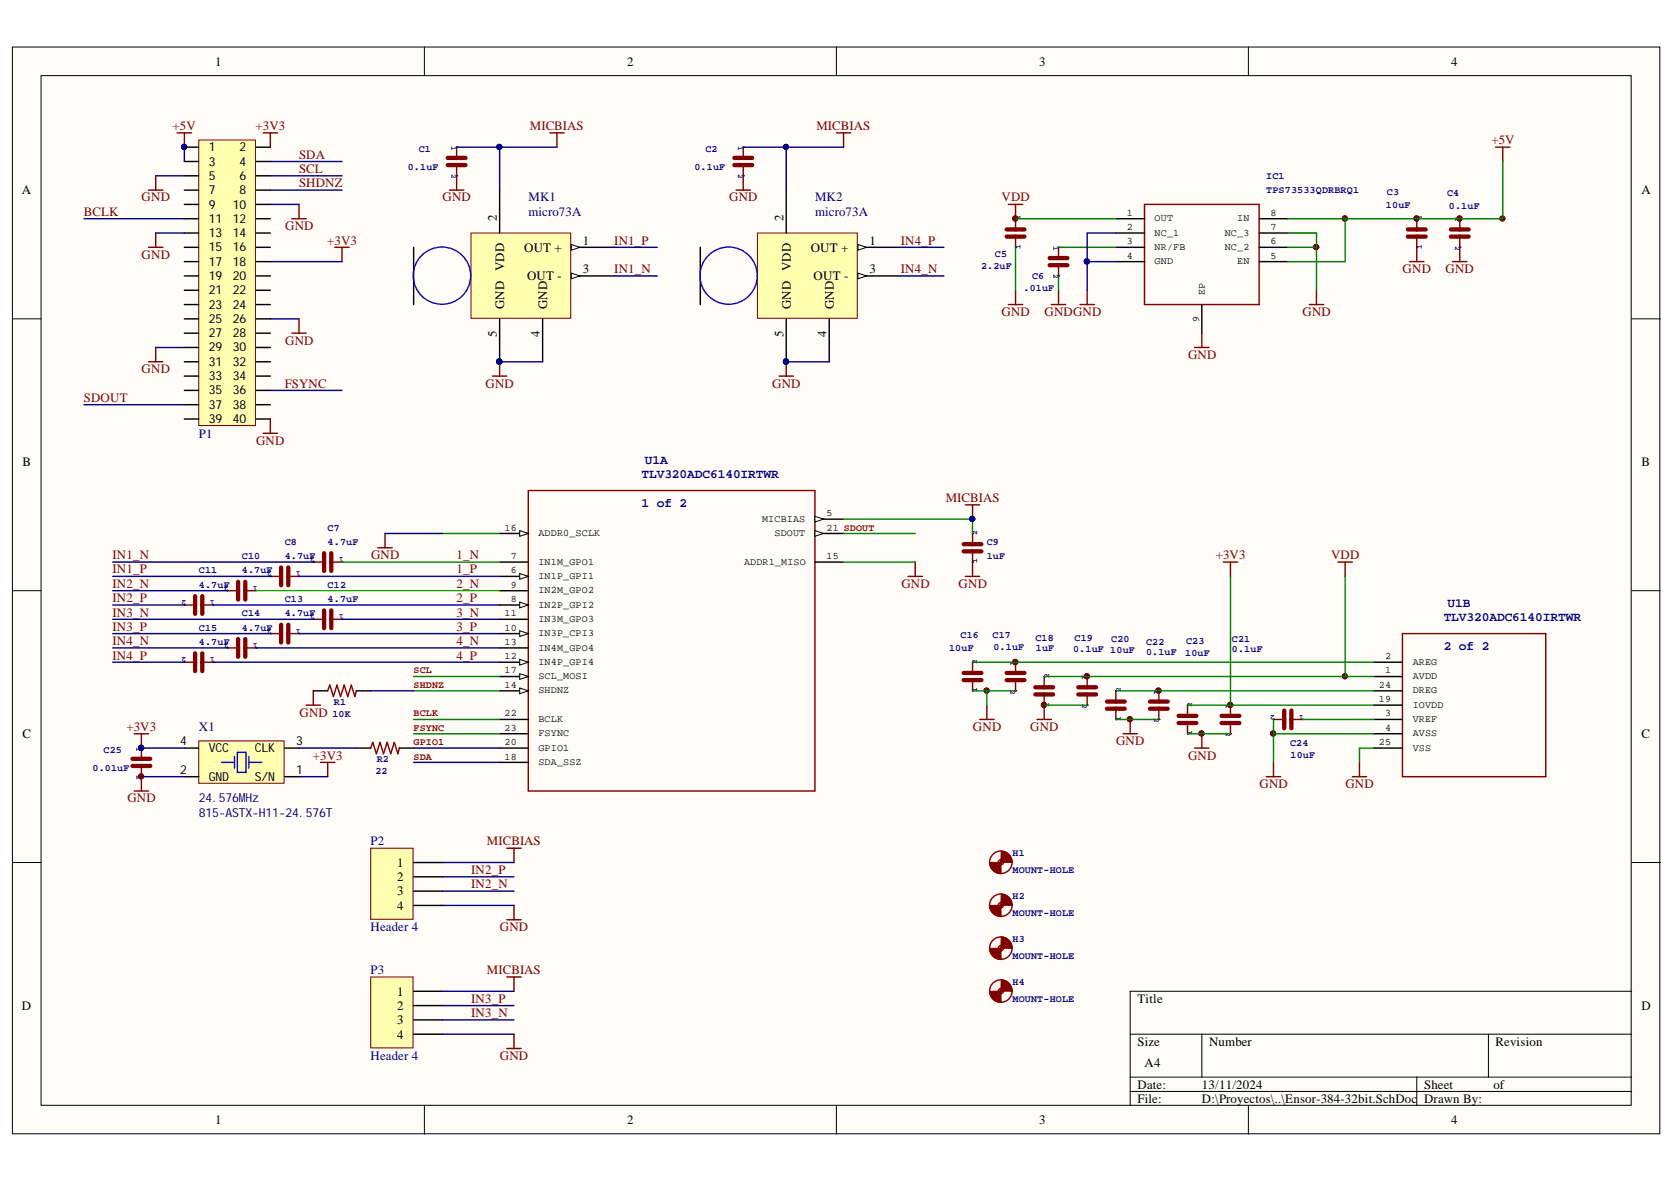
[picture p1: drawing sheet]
<svg xmlns="http://www.w3.org/2000/svg" width="297mm" height="210mm" viewBox="0 0 297 210" stroke-linecap="round" stroke-linejoin="round" font-family="sans-serif">
<g fill="#fffcf8" stroke="#000" stroke-width=".18">
<path d="M2.2 8.3h292.1v192.9h-292.1z"/>
<path d="M7.3 13.4h282v182.7h-282z"/>
</g>
<g fill="none" stroke="#000" stroke-width=".18">
<path d="M75.3 8.3v5.1M148.3 8.3v5.1M221.4 8.3v5.1M2.2 56.6h5.1M289.4 56.6h5M2.2 104.8h5.1M289.4 104.8h5M2.2 153h5.1M289.4 153h5M289.4 175.9h-89v20.3M75.3 196.2v5.1M148.3 196.2v5.1"/>
<path d="M200.4 183.5h89M200.4 191.1h89M200.4 193.7h89M213.1 183.5v7.6M221.4 196.2v5.1M251.2 191.1v5.1M264 183.5v7.6"/>
</g>
<g fill="#000080" stroke="#000080" stroke-width=".18">
<circle cx="25" cy="137.8" r=".46"/>
<circle cx="175" cy="122.5" r=".46"/>
<circle cx="180" cy="117.5" r=".46"/>
<circle cx="180" cy="38.8" r=".46"/>
<circle cx="185.1" cy="125.1" r=".46"/>
<circle cx="192.7" cy="120" r=".46"/>
<circle cx="200.4" cy="127.6" r=".46"/>
<circle cx="205.4" cy="122.5" r=".46"/>
<circle cx="213.1" cy="130.1" r=".46"/>
<circle cx="218.2" cy="125.1" r=".46"/>
<circle cx="225.8" cy="130.1" r=".46"/>
<circle cx="233.4" cy="43.8" r=".46"/>
<circle cx="238.5" cy="120" r=".46"/>
<circle cx="238.5" cy="38.8" r=".46"/>
<circle cx="251.2" cy="38.8" r=".46"/>
<circle cx="258.8" cy="38.8" r=".46"/>
<circle cx="25" cy="132.7" r=".46"/>
</g>
<g fill="#800000" stroke="#800000" stroke-width=".18">
<path d="M177.5 166.2v2l2 .1a1.99 1.99 0 0 0-2-2.1zM177.5 168.2l2 .1z" fill-rule="evenodd"/>
<path d="M175.5 168.3a1.99 1.99 0 0 0 2 1.9v-2zM175.5 168.3l2-.1z" fill-rule="evenodd"/>
<path d="M177.5 173.9v1.9l2 .1a1.99 1.99 0 0 0-2-2zM177.5 175.8l2 .1z" fill-rule="evenodd"/>
<path d="M175.5 175.9a1.99 1.99 0 0 0 2 1.9v-2zM175.5 175.9l2-.1z" fill-rule="evenodd"/>
</g>
<g fill="none" stroke="#800000" stroke-width=".25">
<path d="M93.7 87h50.8v53.3h-50.8zM172.5 94.7v1.9M172.5 97.8v1.9M172.5 117.5v1.9M180.1 117.5v1.9M25.1 132.7v1.9M25.1 135.9v1.9M65.7 132.7l.4-1 .6 2 .7-2 .6 2 .7-2 .6 2 .6-2 .7 2 .2-1M172.5 120.7v1.9M180.1 120.7v1.9M185.2 120v1.9M185.2 123.2v1.9"/>
<path d="M192.8 120v1.9M192.8 123.2v1.9M197.9 122.6v1.9M197.9 125.8v1.9M205.5 122.6v1.9M205.5 125.8v1.9M210.6 125.1v1.9M210.6 128.3v1.9M218.2 125.1v1.9M218.2 128.3v1.9M225.8 127.7h1.9M229 127.7h1.9"/>
<path d="M177 168.3h1.1M177 175.9h1.1M177.5 167.8v1M177.5 175.4v1"/>
<circle cx="177.5" cy="175.8" r="1.99"/>
<circle cx="177.5" cy="168.2" r="1.99"/>
<circle cx="177.5" cy="168.2" r=".46"/>
<circle cx="177.5" cy="175.8" r=".46"/>
</g>
<g fill="none" stroke="#800000" stroke-width=".76">
<path d="M170.9 96.6h3.1M170.9 97.8h3.1M170.9 119.4h3.1M178.5 119.4h3.2M23.5 135.9h3.1M23.5 134.6h3.1M170.9 120.7h3.1M178.5 120.7h3.2M183.6 123.2h3.1M183.6 121.9h3.1M191.2 123.2h3.2M191.2 121.9h3.2"/>
<path d="M196.3 125.8h3.2M196.3 124.5h3.2M203.9 125.8h3.2M203.9 124.5h3.2M209 128.3h3.2M209 127h3.2M216.6 128.3h3.2M216.6 127h3.2M227.7 126.1v3.1M229 126.1v3.1"/>
</g>
<g fill="none" stroke="#000" stroke-width=".25">
<path d="M88.6 94.7h5.1M172.5 99.7h.1M172.5 94.7h.1M172.5 117.5h.1M180.1 117.5h.1M25.1 132.7h.1M25.1 137.8h.1M63.2 132.7h2.5M70.8 132.7h2.6M172.5 122.6h.1M180.1 122.6h.1M185.2 125.1h.1"/>
<path d="M185.2 120h.1M192.8 120h.1M192.8 125.1h.1M197.9 127.7h.1M197.9 122.6h.1M205.5 122.6h.1M205.5 127.7h.1M210.6 130.2h.1M210.6 125.1h.1M218.2 125.1h.1M218.2 130.2h.1M225.8 127.7h.1"/>
<path d="M230.9 127.7h.1"/>
</g>
<path d="M92.2 94.1l1.5 .6-1.5 .5z" fill="#fffcf8"/>
<path d="M92.2 94.1l1.5 .6-1.5 .5z" fill="none" stroke="#000" stroke-width=".18"/>
<path d="M88.6 99.7h5.1M88.6 102.3h5.1" fill="none" stroke="#000" stroke-width=".25"/>
<path d="M92.2 101.8l1.5 .5-1.5 .5z" fill="#fffcf8"/>
<path d="M92.2 101.8l1.5 .5-1.5 .5z" fill="none" stroke="#000" stroke-width=".18"/>
<path d="M88.6 104.8h5.1M88.6 107.3h5.1" fill="none" stroke="#000" stroke-width=".25"/>
<path d="M92.2 106.8l1.5 .5-1.5 .6z" fill="#fffcf8"/>
<path d="M92.2 106.8l1.5 .5-1.5 .6z" fill="none" stroke="#000" stroke-width=".18"/>
<path d="M88.6 109.9h5.1M88.6 112.4h5.1" fill="none" stroke="#000" stroke-width=".25"/>
<path d="M92.2 111.9l1.5 .5-1.5 .5z" fill="#fffcf8"/>
<path d="M92.2 111.9l1.5 .5-1.5 .5z" fill="none" stroke="#000" stroke-width=".18"/>
<path d="M88.6 115h5.1M88.6 117.5h5.1" fill="none" stroke="#000" stroke-width=".25"/>
<path d="M92.2 117l1.5 .5-1.5 .5z" fill="#fffcf8"/>
<path d="M92.2 117l1.5 .5-1.5 .5z" fill="none" stroke="#000" stroke-width=".18"/>
<path d="M88.6 120h5.1" fill="none" stroke="#000" stroke-width=".25"/>
<path d="M92.2 119.5l1.5 .5-1.5 .5z" fill="#fffcf8"/>
<path d="M92.2 119.5l1.5 .5-1.5 .5z" fill="none" stroke="#000" stroke-width=".18"/>
<path d="M88.6 122.6h5.1" fill="none" stroke="#000" stroke-width=".25"/>
<path d="M92.2 122.1l1.5 .5-1.5 .5z" fill="#fffcf8"/>
<path d="M92.2 122.1l1.5 .5-1.5 .5z" fill="none" stroke="#000" stroke-width=".18"/>
<path d="M144.5 92.1h5.1M88.6 127.7h5.1M88.6 130.2h5.1M88.6 132.7h5.1M88.6 135.3h5.1" fill="none" stroke="#000" stroke-width=".25"/>
<path d="M144.5 91.6l1.5 .5-1.5 .5z" fill="#fffcf8"/>
<path d="M144.5 91.6l1.5 .5-1.5 .5z" fill="none" stroke="#000" stroke-width=".18"/>
<path d="M144.5 94.7h5.1" fill="none" stroke="#000" stroke-width=".25"/>
<path d="M144.5 94.1l1.5 .6-1.5 .5z" fill="#fffcf8"/>
<path d="M144.5 94.1l1.5 .6-1.5 .5z" fill="none" stroke="#000" stroke-width=".18"/>
<g fill="none" stroke="#000" stroke-width=".25">
<path d="M180.1 38.8h.1M197.9 38.8h5.1M223.3 38.8h5.1M251.2 38.8h.1M258.9 38.8h.1M180.1 43.9h.1M187.7 43.9h.1M187.7 49h.1M197.9 41.3h5.1M197.9 43.9h5.1M197.9 46.4h5.1M213.1 54v5.1"/>
<path d="M223.3 41.3h5.1M223.3 43.9h5.1M223.3 46.4h5.1M251.2 43.9h.1M258.9 43.9h.1M144.5 99.7h5.1M243.6 117.5h5.1M243.6 120h5.1M243.6 122.6h5.1M243.6 125.1h5.1M243.6 127.7h5.1M243.6 130.2h5.1"/>
<path d="M243.6 132.7h5.1"/>
</g>
<g fill="none" stroke="#800000" stroke-width=".25">
<path d="M178.8 36.3h2.6M180.1 36.3v4.4M203 36.3h20.3v17.7h-20.3zM251.2 38.8v1.9M258.9 38.8v1.9M265.2 26.1h2.6M266.5 26.1v2.6M178.8 54h2.6M180.1 42v1.9M180.1 51.5v2.5M186.4 54h2.6M187.7 43.9v1.9"/>
<path d="M187.7 47.1v1.9M187.7 51.5v2.5M191.5 54h2.6M192.8 51.5v2.5M213.1 59.1v2.6M232.2 54h2.5M233.5 51.5v2.5M250 46.4h2.5M251.2 42v4.4M257.6 46.4h2.5M258.9 42v4.4M211.9 61.7h2.5"/>
<path d="M67 97.2h2.5M68.3 94.7v2.5M162.3 99.7v2.6M172.5 99.7v2.6M216.9 99.7h2.6M218.2 99.7v2.6M237.3 99.7h2.5M238.5 99.7v2.6M161 102.3h2.6M171.2 102.3h2.5M248.7 112.4h25.4v25.4h-25.4zM23.8 130.2h2.5"/>
<path d="M25.1 130.2v2.5M25.1 137.8v2.5M54.3 125.1h2.5M55.6 122.6v2.5M173.7 127.7h2.6M175 125.1v2.6M183.9 127.7h2.5M185.2 125.1v2.6M199.2 130.2h2.5M200.4 127.7v2.5M211.9 132.7h2.5M213.1 130.2v2.5"/>
<path d="M224.6 137.8h2.5M225.8 135.3v2.5M239.8 137.8h2.6M241.1 135.3v2.5M23.8 140.3h2.5M177 153h1.1M177.5 152.5v1M177 160.7h1.1M177.5 160.1v1.1"/>
<circle cx="177.5" cy="153" r="1.99"/>
<circle cx="177.5" cy="153" r=".46"/>
<circle cx="177.5" cy="160.6" r="1.99"/>
<circle cx="177.5" cy="160.6" r=".46"/>
</g>
<circle cx="25" cy="132.7" r=".46" fill="#000080" stroke="#000080" stroke-width=".18"/>
<g fill="#800000" stroke="#800000" stroke-width=".18">
<circle cx="200.4" cy="127.6" r=".46"/>
<circle cx="213.1" cy="130.1" r=".46"/>
<circle cx="25" cy="137.8" r=".46"/>
<circle cx="225.8" cy="130.1" r=".46"/>
<circle cx="185.1" cy="125.1" r=".46"/>
<circle cx="175" cy="122.5" r=".46"/>
<circle cx="218.2" cy="125.1" r=".46"/>
<circle cx="205.4" cy="122.5" r=".46"/>
<circle cx="180" cy="117.5" r=".46"/>
<circle cx="192.7" cy="120" r=".46"/>
<circle cx="238.5" cy="120" r=".46"/>
<circle cx="233.4" cy="43.8" r=".46"/>
<circle cx="238.5" cy="38.8" r=".46"/>
<circle cx="251.2" cy="38.8" r=".46"/>
<circle cx="258.8" cy="38.8" r=".46"/>
<circle cx="266.4" cy="38.8" r=".47"/>
<circle cx="180" cy="38.8" r=".46"/>
</g>
<path d="M178.5 40.7h3.2M178.5 42h3.2M186.1 47.1h3.2M186.1 45.8h3.2M249.7 40.7h3.1M249.7 42h3.1M257.3 40.7h3.1M257.3 42h3.1" fill="none" stroke="#800000" stroke-width=".76"/>
<g fill="#800000" stroke="#800000" stroke-width=".18">
<path d="M177.5 151v2h2a1.99 1.99 0 0 0-2-2zM177.5 153h2z" fill-rule="evenodd"/>
<path d="M175.5 153a1.99 1.99 0 0 0 2 2v-2zM175.5 153h2z" fill-rule="evenodd"/>
<path d="M177.5 158.6v2l2 .1a1.99 1.99 0 0 0-2-2.1zM177.5 160.6l2 .1z" fill-rule="evenodd"/>
<path d="M175.5 160.7a1.99 1.99 0 0 0 2 1.9v-2zM175.5 160.7l2-.1z" fill-rule="evenodd"/>
</g>
<path d="M35.2 24.8h10.1v50.7h-10.1z" fill="#ffffb0" stroke="#800000" stroke-width=".18"/>
<g fill="none" stroke="#000" stroke-width=".25">
<path d="M32.7 26.1h2.5M32.7 28.7h2.5M32.7 31.2h2.5M32.7 33.7h2.5M32.7 36.3h2.5M32.7 38.8h2.5M45.4 26.1h2.5M45.4 28.7h2.5M45.4 31.2h2.5M45.4 33.7h2.5M45.4 36.3h2.5M45.4 38.8h2.5"/>
<path d="M32.7 41.3h2.5M32.7 43.9h2.5M32.7 46.4h2.5M32.7 49h2.5M32.7 51.5h2.5M32.7 54h2.5M32.7 56.6h2.5M32.7 59.1h2.5M45.4 41.3h2.5M45.4 43.9h2.5M45.4 46.4h2.5M45.4 49h2.5"/>
<path d="M45.4 51.5h2.5M45.4 54h2.5M45.4 56.6h2.5M45.4 59.1h2.5M32.7 61.7h2.5M32.7 64.2h2.5M32.7 66.7h2.5M32.7 69.3h2.5M32.7 71.8h2.5M32.7 74.3h2.5M45.4 61.7h2.5M45.4 64.2h2.5"/>
<path d="M45.4 66.7h2.5M45.4 69.3h2.5M45.4 71.8h2.5M45.4 74.3h2.5"/>
</g>
<circle cx="32.6" cy="26.1" r=".46" fill="#000080" stroke="#000080" stroke-width=".18"/>
<path d="M83.5 41.3h17.7v15.2h-17.7z" fill="#ffffb0" stroke="#800000" stroke-width=".18"/>
<path d="M101.3 49h7.6" fill="none" stroke="#000" stroke-width=".25"/>
<path d="M101.3 48.5l1.5 .5-1.5 .5z" fill="#fffcf8"/>
<path d="M101.3 48.5l1.5 .5-1.5 .5z" fill="none" stroke="#000" stroke-width=".18"/>
<path d="M88.6 33.7v7.6M101.3 43.9h7.6" fill="none" stroke="#000" stroke-width=".25"/>
<path d="M101.3 43.4l1.5 .5-1.5 .5z" fill="#fffcf8"/>
<path d="M101.3 43.4l1.5 .5-1.5 .5z" fill="none" stroke="#000" stroke-width=".18"/>
<path d="M73.4 43.9v10.1M88.6 56.6v7.6M96.2 56.6v7.6" fill="none" stroke="#000" stroke-width=".25"/>
<g fill="#000080" stroke="#000080" stroke-width=".18">
<circle cx="88.5" cy="64.2" r=".47"/>
<circle cx="32.6" cy="26.1" r=".46"/>
</g>
<circle cx="78.4" cy="48.9" r="5.1" fill="none" stroke="#00f" stroke-width=".25"/>
<path d="M31.4 23.6h2.6M32.7 23.6v2.5M46.7 23.6h2.5M47.9 23.6v2.5M51.8 38.8h2.5M53 36.3v2.5" fill="none" stroke="#800000" stroke-width=".25"/>
<path d="M35.2 131.5h15.2v7.5h-15.2z" fill="#ffffb0" stroke="#800000" stroke-width=".18"/>
<path d="M39.3 135.3h2.3M41.6 134.3v2M42.1 133.5h1.5v3.5h-1.5zM44.1 134.3v2M44.1 135.3h2.3" fill="none" stroke="#00f" stroke-width=".25"/>
<path d="M81 26.1h.1M81 31.2h.1M32.7 137.8h2.5M32.7 132.7h2.5M50.5 137.8h2.5M50.5 132.7h2.5" fill="none" stroke="#000" stroke-width=".25"/>
<path d="M79.7 33.7h2.6M81 26.1v1.9M81 29.3v4.4M87.3 66.7h2.6M88.6 64.2v2.5M56.8 135.3h2.6M58.1 135.3v2.5" fill="none" stroke="#800000" stroke-width=".25"/>
<path d="M79.4 29.3h3.2M79.4 28h3.2" fill="none" stroke="#800000" stroke-width=".76"/>
<circle cx="88.5" cy="64.2" r=".47" fill="#000080" stroke="#000080" stroke-width=".18"/>
<path d="M134.3 41.3h17.7v15.2h-17.7z" fill="#ffffb0" stroke="#800000" stroke-width=".18"/>
<path d="M152.1 49h7.7" fill="none" stroke="#000" stroke-width=".25"/>
<path d="M152.1 48.5l1.6 .5-1.6 .5z" fill="#fffcf8"/>
<path d="M152.1 48.5l1.6 .5-1.6 .5z" fill="none" stroke="#000" stroke-width=".18"/>
<path d="M139.4 33.7v7.6M152.1 43.9h7.7" fill="none" stroke="#000" stroke-width=".25"/>
<path d="M152.1 43.4l1.6 .5-1.6 .5z" fill="#fffcf8"/>
<path d="M152.1 43.4l1.6 .5-1.6 .5z" fill="none" stroke="#000" stroke-width=".18"/>
<g fill="none" stroke="#000" stroke-width=".25">
<path d="M131.8 26.1h.1M131.8 31.2h.1M124.2 43.9v10.1M139.4 56.6v7.6M147.1 56.6v7.6M55.6 99.7h.1M60.6 99.7h.1M32.7 107.3h.1M32.7 117.5h.1M37.8 107.3h.1M37.8 117.5h.1M40.3 104.8h.1"/>
<path d="M40.3 115h.1M45.4 104.8h.1M45.4 115h.1M47.9 102.3h.1M47.9 112.4h.1M53 102.3h.1M53 112.4h.1M55.6 109.9h.1M60.6 109.9h.1M55.6 122.6h2.5M63.2 122.6h2.5"/>
</g>
<g fill="#000080" stroke="#000080" stroke-width=".18">
<circle cx="139.4" cy="64.2" r=".46"/>
<circle cx="172.4" cy="92.1" r=".46"/>
</g>
<circle cx="129.2" cy="48.9" r="5.1" fill="none" stroke="#00f" stroke-width=".25"/>
<g fill="none" stroke="#800000" stroke-width=".25">
<path d="M26.3 33.7h2.6M27.6 31.2v2.5M97.5 23.6h2.5M98.8 23.6v2.5M130.5 33.7h2.6M131.8 26.1v1.9M131.8 29.3v4.4M148.3 23.6h2.6M149.6 23.6v2.5M26.3 43.9h2.6M27.6 41.3v2.6M51.8 59.1h2.5"/>
<path d="M53 56.6v2.5M59.4 43.9h2.5M60.6 43.9v2.5M26.3 64.2h2.6M27.6 61.7v2.5M46.7 76.9h2.5M47.9 74.3v2.6M138.2 66.7h2.5M139.4 64.2v2.5M55.6 99.7h1.9M58.7 99.7h1.9M171.2 89.6h2.5"/>
<path d="M172.5 89.6v2.5M32.7 107.3h1.9M32.7 117.5h1.9M35.9 107.3h1.9M35.9 117.5h1.9M40.3 104.8h1.9M40.3 115h1.9M43.5 104.8h1.9M43.5 115h1.9M47.9 102.3h1.9M47.9 112.4h1.9M51.1 102.3h1.9"/>
<path d="M51.1 112.4h1.9M55.6 109.9h1.9M58.7 109.9h1.9M58.1 122.6l.4-1 .6 2 .7-2 .6 2 .6-2 .7 2 .6-2 .6 2 .3-1"/>
</g>
<g fill="none" stroke="#800000" stroke-width=".76">
<path d="M130.2 29.3h3.2M130.2 28h3.2M57.5 98.2v3.1M58.7 98.2v3.1M34.6 105.8v3.1M34.6 115.9v3.2M35.9 105.8v3.1M35.9 115.9v3.2M42.2 103.2v3.2M42.2 113.4v3.1M43.5 103.2v3.2M43.5 113.4v3.1"/>
<path d="M49.8 100.7v3.1M49.8 110.8v3.2M51.1 100.7v3.1M51.1 110.8v3.2M57.5 108.3v3.2M58.7 108.3v3.2"/>
</g>
<path d="M65.7 150.5h7.6v12.6h-7.6z" fill="#ffffb0" stroke="#800000" stroke-width=".18"/>
<path d="M73.4 153h5M73.4 155.6h5M73.4 158.1h5M73.4 160.7h5" fill="none" stroke="#000" stroke-width=".25"/>
<path d="M65.7 173.3h7.6v12.6h-7.6z" fill="#ffffb0" stroke="#800000" stroke-width=".18"/>
<path d="M73.4 175.9h5M73.4 178.4h5M73.4 181h5M73.4 183.5h5" fill="none" stroke="#000" stroke-width=".25"/>
<path d="M89.9 150.5h2.5M91.1 150.5v2.5M89.9 173.3h2.5M89.9 163.2h2.5M91.1 160.7v2.5M91.1 173.3v2.6M89.9 186h2.5M91.1 183.5v2.5" fill="none" stroke="#800000" stroke-width=".25"/>
<g fill="none" stroke="#008000" stroke-width=".25">
<path d="M180.1 38.8h17.8M238.5 38.8v7.6h-10.1M266.5 28.7v10.1h-38.1M180.1 43.9v7.6M187.7 49v2.5M187.7 43.9h10.2M228.4 41.3h5.1v2.6M228.4 43.9h5.1M233.5 43.9v7.6M78.4 94.7h10.2M149.6 92.1h22.9v2.6M149.6 94.7h12.7"/>
<path d="M149.6 99.7h12.7M172.5 117.5h71.1M218.2 102.3v22.8M238.5 102.3v17.7M73.4 127.7h15.2M73.4 130.2h15.2M73.4 122.6h15.2M73.4 120h15.2M172.5 122.6h7.6M175 122.6v2.5M185.2 125.1h7.6M185.2 120h58.4"/>
<path d="M197.9 127.7h7.6M197.9 122.6h45.7M210.6 130.2h7.6M210.6 125.1h33M225.8 130.2h17.8M225.8 127.7v7.6M230.9 127.7h12.7M243.6 132.7h-2.5v2.6"/>
</g>
<g fill="#000080" stroke="#000080" stroke-width=".18">
<circle cx="172.4" cy="92.1" r=".46"/>
<circle cx="25" cy="132.7" r=".46"/>
<circle cx="88.5" cy="64.2" r=".47"/>
<circle cx="88.5" cy="26.1" r=".46"/>
<circle cx="139.4" cy="64.2" r=".46"/>
<circle cx="139.4" cy="26.1" r=".46"/>
<circle cx="32.6" cy="26.1" r=".46"/>
<circle cx="192.7" cy="46.4" r=".47"/>
</g>
<g fill="none" stroke="#000080" stroke-width=".25">
<path d="M14.9 38.8h17.8M27.6 31.2h5.1M32.7 26.1v2.6M47.9 28.7h12.7M47.9 36.3h5.1M47.9 31.2h12.7M47.9 33.7h12.7M81 26.1h7.6v7.6M88.6 26.1h10.2M131.8 26.1h7.6v7.6M139.4 26.1h10.2M27.6 41.3h5.1"/>
<path d="M47.9 56.6h5.1M47.9 46.4h12.7M108.9 43.9h7.7M108.9 49h7.7M159.8 43.9h7.6M159.8 49h7.6M192.8 46.4h5.1M197.9 41.3h-5.1v10.2M14.9 71.8h17.8M27.6 61.7h5.1M47.9 69.3h12.7M88.6 64.2h7.6"/>
<path d="M139.4 64.2h7.7M20 99.7h35.6M68.3 94.7h10.1M20 102.3h27.9M20 104.8h20.3M20 107.3h12.7M20 109.9h35.6M20 112.4h27.9M20 115h20.3M20 117.5h12.7M37.8 117.5h50.8M45.4 115h43.2"/>
<path d="M53 112.4h35.6M60.6 109.9h28M25.1 132.7h7.6M25.1 137.8h7.6M53 132.7h10.2M53 137.8h5.1M65.7 122.6h7.7M73.4 135.3h15.2M73.4 132.7h15.2M78.4 153h12.7M78.4 155.6h12.7M78.4 158.1h12.7"/>
<path d="M78.4 160.7h12.7M78.4 175.9h12.7M78.4 178.4h12.7M78.4 181h12.7M78.4 183.5h12.7"/>
</g>
<path d="M60.6 99.7h28M45.4 104.8h43.2" fill="none" stroke="#0f0" stroke-width=".25"/>
<path d="M37.8 107.3h50.8M53 102.3h35.6" fill="none" stroke="#00f" stroke-width=".25"/>
<g font-size="2.3">
<text x="38.1" y="11.7">1</text>
<text x="111.2" y="11.7">2</text>
<text x="184.3" y="11.7">3</text>
<text x="257.4" y="11.7">4</text>
<text x="3.9" y="34.5">A</text>
<text x="291.1" y="34.5">A</text>
<text x="88.1" y="39.3" transform="rotate(-90 88.1 39.3)">2</text>
<text x="139" y="39.3" transform="rotate(-90 139 39.3)">2</text>
<text x="93" y="44.7">OUT +</text>
<text x="103.4" y="43.4">1</text>
<text x="143.8" y="44.7">OUT +</text>
<text x="154.2" y="43.4">1</text>
<text x="89.4" y="48.1" transform="rotate(-90 89.4 48.1)">VDD</text>
<text x="93.5" y="49.8">OUT -</text>
<text x="103.4" y="48.5">3</text>
<text x="140.2" y="48.1" transform="rotate(-90 140.2 48.1)">VDD</text>
<text x="144.3" y="49.8">OUT -</text>
<text x="154.2" y="48.5">3</text>
<text x="88.1" y="59.7" transform="rotate(-90 88.1 59.7)">5</text>
<text x="89.4" y="54.8" transform="rotate(-90 89.4 54.8)">GND</text>
<text x="95.7" y="59.7" transform="rotate(-90 95.7 59.7)">4</text>
<text x="97" y="54.8" transform="rotate(-90 97 54.8)">GND</text>
<text x="139" y="59.7" transform="rotate(-90 139 59.7)">5</text>
<text x="140.2" y="54.8" transform="rotate(-90 140.2 54.8)">GND</text>
<text x="146.6" y="59.7" transform="rotate(-90 146.6 59.7)">4</text>
<text x="147.8" y="54.8" transform="rotate(-90 147.8 54.8)">GND</text>
<text x="4" y="82.7">B</text>
<text x="291.1" y="82.7">B</text>
<text x="4" y="131">C</text>
<text x="291.1" y="131">C</text>
<text x="70.5" y="153.8">1</text>
<text x="70.5" y="156.3">2</text>
<text x="70.5" y="158.9">3</text>
<text x="70.5" y="161.4">4</text>
<text x="3.9" y="179.2">D</text>
<text x="70.5" y="176.7">1</text>
<text x="70.5" y="179.2">2</text>
<text x="201.7" y="177.9">Title</text>
<text x="291.1" y="179.2">D</text>
<text x="70.5" y="181.8">3</text>
<text x="70.5" y="184.3">4</text>
<text x="201.7" y="185.6">Size</text>
<text x="214.4" y="185.6">Number</text>
<text x="265.2" y="185.6">Revision</text>
<text x="203" y="189.4">A4</text>
<text x="201.7" y="193.2">Date:</text>
<text x="201.7" y="195.7">File:</text>
<text x="213.1" y="193.2">13/11/2024</text>
<text x="213.1" y="195.7">D:\Proyectos\..\Ensor-384-32bit.SchDoc</text>
<text x="252.5" y="193.2">Sheet</text>
<text x="252.5" y="195.7">Drawn By:</text>
<text x="264.8" y="193.2">of</text>
<text x="38.1" y="199.5">1</text>
<text x="111.2" y="199.5">2</text>
<text x="184.3" y="199.5">3</text>
<text x="257.4" y="199.5">4</text>
</g>
<g font-size="2.3" fill="#800000">
<text x="30.6" y="23.1">+5V</text>
<text x="45.3" y="23.1">+3V3</text>
<text x="94" y="23.1">MICBIAS</text>
<text x="144.8" y="23.1">MICBIAS</text>
<text x="53" y="28.1">SDA</text>
<text x="264.5" y="25.6">+5V</text>
<text x="25.1" y="35.7">GND</text>
<text x="53" y="30.7">SCL</text>
<text x="53" y="33.2">SHDNZ</text>
<text x="78.5" y="35.7">GND</text>
<text x="129.3" y="35.7">GND</text>
<text x="177.6" y="35.7">VDD</text>
<text x="14.9" y="38.3">BCLK</text>
<text x="50.6" y="40.8">GND</text>
<text x="25.1" y="46">GND</text>
<text x="58" y="43.4">+3V3</text>
<text x="108.9" y="43.4">IN1_P</text>
<text x="159.8" y="43.4">IN4_P</text>
<text x="108.9" y="48.5">IN1_N</text>
<text x="159.8" y="48.5">IN4_N</text>
<text x="248.7" y="48.5">GND</text>
<text x="256.4" y="48.5">GND</text>
<text x="177.6" y="56.1">GND</text>
<text x="185.2" y="56.1">GNDGND</text>
<text x="231" y="56.1">GND</text>
<text x="50.6" y="61.2">GND</text>
<text x="210.7" y="63.7">GND</text>
<text x="14.9" y="71.3">SDOUT</text>
<text x="25.1" y="66.2">GND</text>
<text x="50.5" y="68.8">FSYNC</text>
<text x="86.1" y="68.8">GND</text>
<text x="136.9" y="68.8">GND</text>
<text x="45.4" y="78.9">GND</text>
<text x="167.7" y="89.1">MICBIAS</text>
<text x="20" y="101.7">IN1_P</text>
<text x="20" y="99.2">IN1_N</text>
<text x="65.8" y="99.2">GND</text>
<text x="80.9" y="99.2">1_N</text>
<text x="80.9" y="101.7">1_P</text>
<text x="215.6" y="99.2">+3V3</text>
<text x="236.1" y="99.2">VDD</text>
<text x="20" y="106.9">IN2_P</text>
<text x="20" y="104.4">IN2_N</text>
<text x="80.9" y="104.4">2_N</text>
<text x="80.9" y="106.9">2_P</text>
<text x="159.9" y="104.4">GND</text>
<text x="170" y="104.4">GND</text>
<text x="20" y="112">IN3_P</text>
<text x="20" y="109.4">IN3_N</text>
<text x="80.9" y="109.4">3_N</text>
<text x="80.9" y="112">3_P</text>
<text x="20" y="117">IN4_P</text>
<text x="20" y="114.5">IN4_N</text>
<text x="80.9" y="114.5">4_N</text>
<text x="80.9" y="117">4_P</text>
<text x="22.4" y="129.7">+3V3</text>
<text x="53.1" y="127.2">GND</text>
<text x="172.5" y="129.7">GND</text>
<text x="182.7" y="129.7">GND</text>
<text x="55.5" y="134.8">+3V3</text>
<text x="197.9" y="132.2">GND</text>
<text x="210.7" y="134.8">GND</text>
<text x="22.6" y="142.4">GND</text>
<text x="223.4" y="139.8">GND</text>
<text x="238.6" y="139.8">GND</text>
<text x="86.4" y="150">MICBIAS</text>
<text x="83.6" y="155.1">IN2_P</text>
<text x="83.6" y="157.6">IN2_N</text>
<text x="88.6" y="165.3">GND</text>
<text x="86.4" y="172.9">MICBIAS</text>
<text x="83.6" y="177.9">IN3_P</text>
<text x="83.6" y="180.5">IN3_N</text>
<text x="88.6" y="188.1">GND</text>
</g>
<g font-size="2.3" fill="#000080">
<text x="93.7" y="35.7">MK1</text>
<text x="144.5" y="35.7">MK2</text>
<text x="93.7" y="38.3">micro73A</text>
<text x="144.5" y="38.3">micro73A</text>
<text x="35.3" y="77.7">P1</text>
<text x="114.3" y="82.3">U1A</text>
<text x="113.8" y="89.9">1 of 2</text>
<text x="113.8" y="84.8">TLV320ADC6140IRTWR</text>
<text x="256.7" y="107.7">U1B</text>
<text x="256" y="110.3">TLV320ADC6140IRTWR</text>
<text x="256" y="115.3">2 of 2</text>
<text x="35.3" y="129.7">X1</text>
<text x="65.7" y="150">P2</text>
<text x="65.7" y="165.3">Header 4</text>
<text x="65.7" y="172.9">P3</text>
<text x="65.7" y="188.1">Header 4</text>
</g>
<g font-size="2.2">
<text x="37" y="26.9">1</text>
<text x="37" y="29.4">3</text>
<text x="42.5" y="26.9">2</text>
<text x="42.5" y="29.4">4</text>
<text x="37" y="31.9">5</text>
<text x="37" y="34.5">7</text>
<text x="42.5" y="31.9">6</text>
<text x="42.5" y="34.5">8</text>
<text x="37" y="37">9</text>
<text x="37" y="39.5">11</text>
<text x="41.3" y="37">10</text>
<text x="41.3" y="39.5">12</text>
<text x="37" y="42.1">13</text>
<text x="37" y="44.6">15</text>
<text x="37" y="47.1">17</text>
<text x="41.3" y="42.1">14</text>
<text x="41.3" y="44.6">16</text>
<text x="41.3" y="47.1">18</text>
<text x="37" y="49.7">19</text>
<text x="37" y="52.2">21</text>
<text x="41.3" y="49.7">20</text>
<text x="41.3" y="52.2">22</text>
<text x="37" y="54.8">23</text>
<text x="37" y="57.3">25</text>
<text x="37" y="59.8">27</text>
<text x="41.3" y="54.8">24</text>
<text x="41.3" y="57.3">26</text>
<text x="41.3" y="59.8">28</text>
<text x="37" y="62.4">29</text>
<text x="37" y="64.9">31</text>
<text x="41.3" y="62.4">30</text>
<text x="41.3" y="64.9">32</text>
<text x="37" y="67.4">33</text>
<text x="37" y="70">35</text>
<text x="41.3" y="67.4">34</text>
<text x="41.3" y="70">36</text>
<text x="37" y="72.5">37</text>
<text x="37" y="75">39</text>
<text x="41.3" y="72.5">38</text>
<text x="41.3" y="75">40</text>
<text x="32" y="137.3">2</text>
<text x="32" y="132.2">4</text>
<text x="37" y="133.4">VCC</text>
<text x="45.2" y="133.4">CLK</text>
<text x="52.5" y="137.3">1</text>
<text x="52.5" y="132.2">3</text>
<text x="37" y="138.6">GND</text>
<text x="45.2" y="138.6">S/N</text>
</g>
<g font-size="2.2" fill="#000080">
<text x="35.3" y="142.4">24.576MHz</text>
<text x="35.3" y="144.9">815-ASTX-H11-24.576T</text>
</g>
<g font-size="1.8" fill="#000080">
<text x="74.3" y="27">C1</text>
<text x="125.1" y="27">C2</text>
<text x="72.3" y="30.2">0.1uF</text>
<text x="123.1" y="30.2">0.1uF</text>
<text x="224.6" y="31.7">IC1</text>
<text x="224.6" y="34.2">TPS73533QDRBRQ1</text>
<text x="246" y="34.6">C3</text>
<text x="256.6" y="34.8">C4</text>
<text x="245.8" y="36.9">10uF</text>
<text x="256.9" y="37">0.1uF</text>
<text x="174" y="47.7">2.2uF</text>
<text x="176.4" y="45.6">C5</text>
<text x="181.5" y="51.6">.01uF</text>
<text x="183" y="49.4">C6</text>
<text x="58.1" y="94.1">C7</text>
<text x="35.3" y="101.7">C11</text>
<text x="42.9" y="99.2">C10</text>
<text x="42.9" y="101.7">4.7uF</text>
<text x="50.5" y="96.7">C8</text>
<text x="50.5" y="99.2">4.7uF</text>
<text x="58.1" y="96.7">4.7uF</text>
<text x="175" y="96.7">C9</text>
<text x="175" y="99.2">1uF</text>
<text x="35.3" y="104.3">4.7uF</text>
<text x="50.5" y="106.8">C13</text>
<text x="58.1" y="104.3">C12</text>
<text x="58.1" y="106.8">4.7uF</text>
<text x="35.3" y="111.9">C15</text>
<text x="42.9" y="109.3">C14</text>
<text x="42.9" y="111.9">4.7uF</text>
<text x="50.5" y="109.3">4.7uF</text>
<text x="170.3" y="113.1">C16</text>
<text x="176" y="113.1">C17</text>
<text x="183.6" y="113.7">C18</text>
<text x="190.6" y="113.7">C19</text>
<text x="197.1" y="114">C20</text>
<text x="218.5" y="114">C21</text>
<text x="35.3" y="114.4">4.7uF</text>
<text x="168.3" y="115.5">10uF</text>
<text x="176.2" y="115.3">0.1uF</text>
<text x="183.7" y="115.5">1uF</text>
<text x="190.3" y="115.7">0.1uF 10uF</text>
<text x="203.2" y="114.4">C22</text>
<text x="203.2" y="116.3">0.1uF</text>
<text x="210.2" y="116.4">10uF</text>
<text x="210.3" y="114.3">C23</text>
<text x="218.5" y="115.8">0.1uF</text>
<text x="59.2" y="125.1">R1</text>
<text x="59" y="127.2">10K</text>
<text x="16.4" y="136.7">0.01uF</text>
<text x="18.4" y="133.6">C25</text>
<text x="66.6" y="137.3">22</text>
<text x="66.8" y="135.3">R2</text>
<text x="228.8" y="132.4">C24</text>
<text x="228.9" y="134.5">10uF</text>
<text x="179.6" y="151.9">H1</text>
<text x="179.6" y="155">MOUNT-HOLE</text>
<text x="179.6" y="159.5">H2</text>
<text x="179.6" y="167.1">H3</text>
<text x="179.6" y="162.6">MOUNT-HOLE</text>
<text x="179.6" y="170.2">MOUNT-HOLE</text>
<text x="179.6" y="174.7">H4</text>
<text x="179.6" y="177.8">MOUNT-HOLE</text>
</g>
<g font-size="1.8">
<text x="199.9" y="38.3">1</text>
<text x="199.9" y="40.8">2</text>
<text x="204.8" y="39.3">OUT</text>
<text x="204.8" y="41.8">NC_1</text>
<text x="217.2" y="41.8">NC_3</text>
<text x="219.4" y="39.3">IN</text>
<text x="225.3" y="38.3">8</text>
<text x="225.3" y="40.8">7</text>
<text x="199.9" y="43.3">3</text>
<text x="199.9" y="45.9">4</text>
<text x="204.8" y="44.4">NR/FB</text>
<text x="204.8" y="46.9">GND</text>
<text x="217.2" y="44.4">NC_2</text>
<text x="219.4" y="46.9">EN</text>
<text x="225.3" y="43.3">6</text>
<text x="225.3" y="45.9">5</text>
<text x="213.6" y="52.3" transform="rotate(-90 213.6 52.3)">EP</text>
<text x="212.6" y="57.1" transform="rotate(-90 212.6 57.1)">9</text>
<text x="89.5" y="94.1">16</text>
<text x="95.5" y="95.1">ADDR0_SCLK</text>
<text x="135.2" y="92.6">MICBIAS</text>
<text x="137.4" y="95.1">SDOUT</text>
<text x="146.6" y="91.6">5</text>
<text x="146.6" y="94.1">21 SDOUT</text>
<text x="90.6" y="99.2">7</text>
<text x="90.6" y="101.7">6</text>
<text x="95.5" y="100.2">IN1M_GPO1</text>
<text x="131.9" y="100.2">ADDR1_MISO</text>
<text x="146.6" y="99.2">15</text>
<text x="90.6" y="104.3">9</text>
<text x="90.6" y="106.8">8</text>
<text x="95.5" y="102.7">IN1P_GPI1</text>
<text x="95.5" y="105.3">IN2M_GPO2</text>
<text x="95.5" y="107.8">IN2P_GPI2</text>
<text x="89.5" y="109.3">11</text>
<text x="89.5" y="111.9">10</text>
<text x="95.5" y="110.4">IN3M_GPO3</text>
<text x="95.5" y="112.9">IN3P_CPI3</text>
<text x="89.5" y="114.4">13</text>
<text x="89.5" y="116.9">12</text>
<text x="89.5" y="119.5">17</text>
<text x="95.5" y="115.4">IN4M_GPO4</text>
<text x="95.5" y="118">IN4P_GPI4</text>
<text x="245.6" y="116.9">2</text>
<text x="245.6" y="119.5">1</text>
<text x="250.5" y="118">AREG</text>
<text x="89.5" y="122">14</text>
<text x="95.5" y="120.5">SCL_MOSI</text>
<text x="95.5" y="123">SHDNZ</text>
<text x="244.5" y="122">24</text>
<text x="244.5" y="124.5">19</text>
<text x="250.5" y="120.5">AVDD</text>
<text x="250.5" y="123">DREG</text>
<text x="250.5" y="125.6">IOVDD</text>
<text x="89.5" y="127.1">22</text>
<text x="89.5" y="129.6">23</text>
<text x="95.5" y="128.1">BCLK</text>
<text x="95.5" y="130.6">FSYNC</text>
<text x="245.6" y="127.1">3</text>
<text x="245.6" y="129.6">4</text>
<text x="250.5" y="128.1">VREF</text>
<text x="250.5" y="130.6">AVSS</text>
<text x="89.5" y="132.2">20</text>
<text x="89.5" y="134.8">18</text>
<text x="95.5" y="133.3">GPIO1</text>
<text x="95.5" y="135.8">SDA_SSZ</text>
<text x="244.5" y="132.2">25</text>
<text x="250.5" y="133.3">VSS</text>
</g>
<g font-size="1.8" fill="#800000">
<text x="73.3" y="119.5">SCL</text>
<text x="73.3" y="122">SHDNZ</text>
<text x="73.3" y="127.1">BCLK</text>
<text x="73.3" y="129.6">FSYNC</text>
<text x="73.3" y="132.2">GPIO1</text>
<text x="73.3" y="134.8">SDA</text>
</g>
<g font-size="1.4" fill="#000080">
<text x="80.1" y="25.9" transform="rotate(90 80.1 25.9)">1</text>
<text x="130.9" y="25.9" transform="rotate(90 130.9 25.9)">1</text>
<text x="80.1" y="30.9" transform="rotate(90 80.1 30.9)">2</text>
<text x="130.9" y="30.9" transform="rotate(90 130.9 30.9)">2</text>
<text x="181" y="39" transform="rotate(-90 181 39)">2</text>
<text x="252.1" y="39" transform="rotate(-90 252.1 39)">2</text>
<text x="258" y="38.5" transform="rotate(90 258 38.5)">1</text>
<text x="181" y="44.1" transform="rotate(-90 181 44.1)">1</text>
<text x="186.8" y="43.6" transform="rotate(90 186.8 43.6)">1</text>
<text x="252.1" y="44.1" transform="rotate(-90 252.1 44.1)">1</text>
<text x="258" y="43.6" transform="rotate(90 258 43.6)">2</text>
<text x="186.8" y="48.7" transform="rotate(90 186.8 48.7)">2</text>
<text x="173.3" y="94.9" transform="rotate(-90 173.3 94.9)">2</text>
<text x="48.2" y="101.4" transform="rotate(-180 48.2 101.4)">2</text>
<text x="53.3" y="101.4" transform="rotate(-180 53.3 101.4)">1</text>
<text x="55.8" y="98.9" transform="rotate(-180 55.8 98.9)">2</text>
<text x="60.9" y="98.9" transform="rotate(-180 60.9 98.9)">1</text>
<text x="173.3" y="100" transform="rotate(-90 173.3 100)">1</text>
<text x="33" y="106.5" transform="rotate(-180 33 106.5)">2</text>
<text x="38.1" y="106.5" transform="rotate(-180 38.1 106.5)">1</text>
<text x="40.6" y="103.9" transform="rotate(-180 40.6 103.9)">2</text>
<text x="45.7" y="103.9" transform="rotate(-180 45.7 103.9)">1</text>
<text x="48.2" y="111.5" transform="rotate(-180 48.2 111.5)">2</text>
<text x="53.3" y="111.5" transform="rotate(-180 53.3 111.5)">1</text>
<text x="55.8" y="109" transform="rotate(-180 55.8 109)">2</text>
<text x="60.9" y="109" transform="rotate(-180 60.9 109)">1</text>
<text x="33" y="116.6" transform="rotate(-180 33 116.6)">2</text>
<text x="38.1" y="116.6" transform="rotate(-180 38.1 116.6)">1</text>
<text x="40.6" y="114.1" transform="rotate(-180 40.6 114.1)">2</text>
<text x="45.7" y="114.1" transform="rotate(-180 45.7 114.1)">1</text>
<text x="173.3" y="117.8" transform="rotate(-90 173.3 117.8)">2</text>
<text x="179.2" y="117.3" transform="rotate(90 179.2 117.3)">1</text>
<text x="191.9" y="119.8" transform="rotate(90 191.9 119.8)">1</text>
<text x="173.3" y="122.9" transform="rotate(-90 173.3 122.9)">1</text>
<text x="179.2" y="122.4" transform="rotate(90 179.2 122.4)">2</text>
<text x="186.1" y="125.4" transform="rotate(-90 186.1 125.4)">1</text>
<text x="186.1" y="120.3" transform="rotate(-90 186.1 120.3)">2</text>
<text x="191.9" y="124.9" transform="rotate(90 191.9 124.9)">2</text>
<text x="198.8" y="122.9" transform="rotate(-90 198.8 122.9)">2</text>
<text x="204.7" y="122.4" transform="rotate(90 204.7 122.4)">1</text>
<text x="211.4" y="125.4" transform="rotate(-90 211.4 125.4)">2</text>
<text x="217.4" y="124.9" transform="rotate(90 217.4 124.9)">1</text>
<text x="198.8" y="127.9" transform="rotate(-90 198.8 127.9)">1</text>
<text x="204.7" y="127.4" transform="rotate(90 204.7 127.4)">2</text>
<text x="211.4" y="130.5" transform="rotate(-90 211.4 130.5)">1</text>
<text x="217.4" y="130" transform="rotate(90 217.4 130)">2</text>
<text x="226.1" y="126.8" transform="rotate(-180 226.1 126.8)">2</text>
<text x="231.1" y="126.8" transform="rotate(-180 231.1 126.8)">1</text>
<text x="24.2" y="132.5" transform="rotate(90 24.2 132.5)">1</text>
<text x="24.2" y="137.6" transform="rotate(90 24.2 137.6)">2</text>
</g>
</svg>
